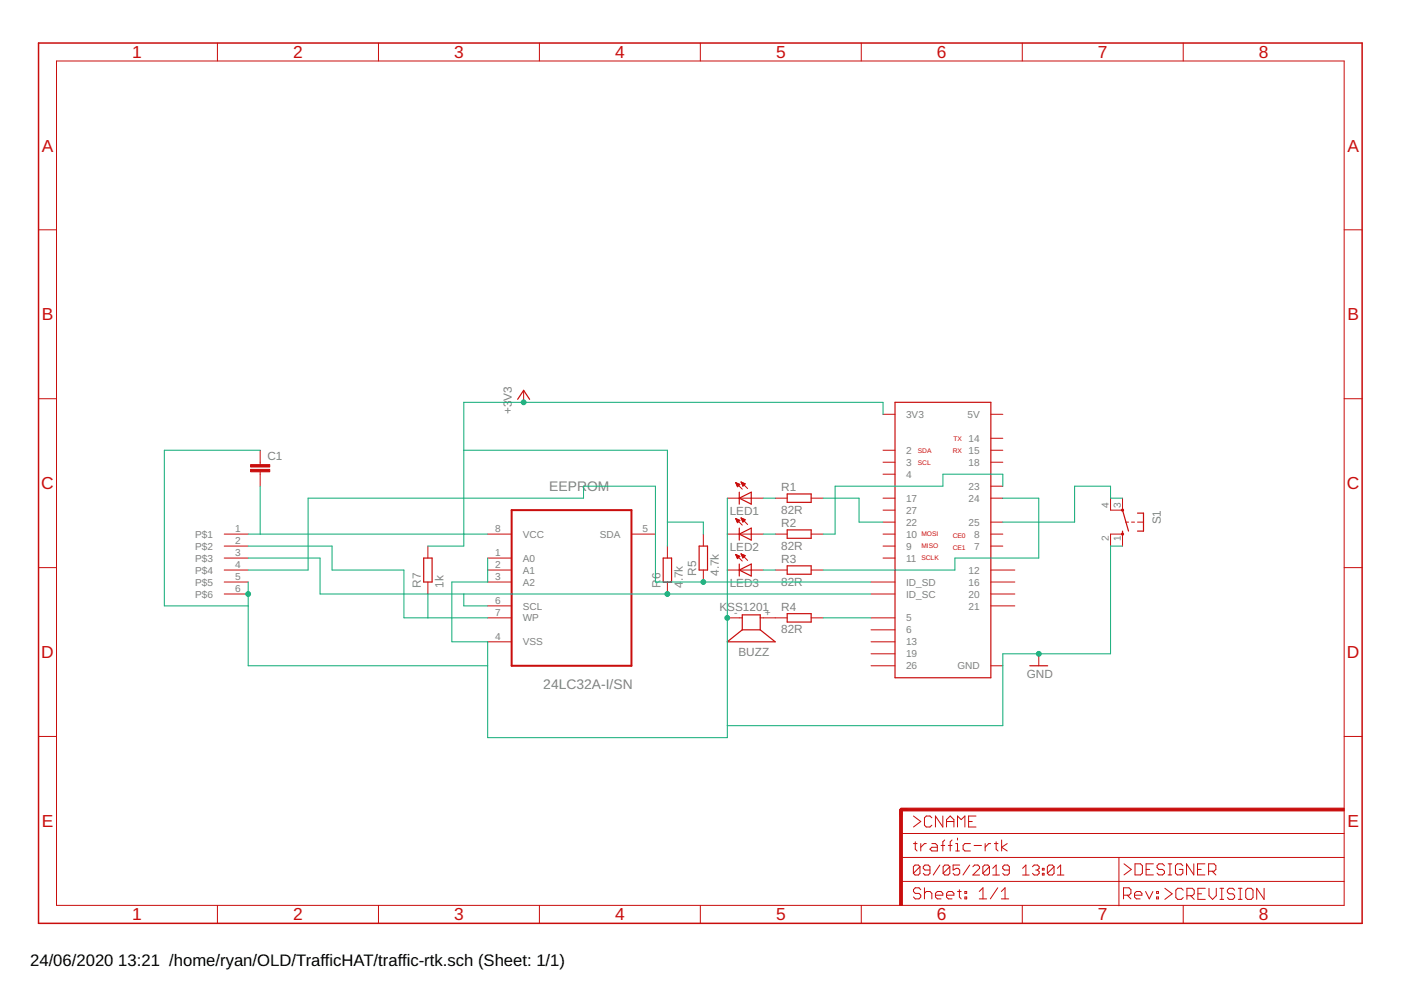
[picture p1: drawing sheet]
<svg xmlns="http://www.w3.org/2000/svg" width="297mm" height="210mm" viewBox="0 0 297 210" stroke-linecap="round" stroke-linejoin="round" font-family="sans-serif">
<g fill="none" stroke="#c90d0c" stroke-width=".21">
<path d="M12 12.9h273v179.1h-273zM46.1 9.1v3.8M80.2 9.1v3.8M114.4 9.1v3.8M148.5 9.1v3.8M182.6 9.1v3.8M216.7 9.1v3.8M250.9 9.1v3.8M8.2 48.7h3.8M285 48.7h3.8M8.2 84.5h3.8M55.2 95.5v3"/>
<path d="M111 82.8v2.5M187.2 87.8h2.6M187.2 95.5h2.6M187.2 98h2.6M210.1 87.8h2.5M210.1 95.5h2.5M210.1 98h2.5M210.1 92.9h2.5M285 84.5h3.8M47.5 113.2h5.1M47.5 115.8h5.1M47.5 118.3h5.1"/>
<path d="M55.2 100v3.1M90.7 115.8v2.5M103.4 113.2h5.1M103.4 118.3h5.1M133.9 113.2h5.1M141.5 115.8v2.5M149.1 113.2v2.6M154.2 105.6h7.6M154.2 113.2h7.6M156 102.3l1.4 1.4M156 102.3l.9 .4-.5 .5zM156 109.9l1.4 1.4"/>
<path d="M156 109.9l.9 .4-.5 .5zM156 117.6l1.4 1.4M156 117.6l.9 .3M156 117.6l.4 .8M156 110h.1M156 117.6h.1M156 102.4h.2M156 117.7h.4M156.1 102.5h.3M156.1 110.1h.3M156.1 110.2h.6M156.1 117.8h.5"/>
<path d="M156.1 102.6h.6M156.1 118h.7M156.2 102.8h.6M156.2 110.4h.6M156.2 102.9h.5M156.2 110.5h.5M156.2 118.1h.5M156.3 110.6h.3M156.3 118.2h.3M156.3 103h.3M156.3 110.7h.2M156.3 118.3h.2"/>
<path d="M156.3 103.1h.1M156.4 118.4h.1M156.9 117.9l-.5 .5M157.1 102.2l1.4 1.4M157.1 102.2l.9 .4-.5 .5zM157.1 109.8l1.4 1.4M157.1 109.8l.9 .4-.5 .5zM157.1 117.4l1.4 1.4M157.1 117.4l.9 .4M157.1 117.4l.4 .9 .5-.5M157.1 109.9h.2M157.1 117.5h.1"/>
<path d="M157.2 102.3h.1M157.2 117.6h.3M157.2 102.4h.4M157.2 110h.4M157.2 110.1h.6M157.2 117.7h.6M157.3 102.5h.6M157.3 117.8h.7M157.3 102.6h.6M157.3 110.2h.7M157.4 110.4h.4M157.4 118h.5"/>
<path d="M157.4 102.8h.4M157.4 118.1h.3M157.4 102.9h.3M157.4 110.5h.3M157.5 103h.1M157.5 110.6h.1M157.5 118.2h.1M164.4 105.6h2.5M164.4 113.2h2.5M172 105.6h2.5M172 113.2h2.5M187.2 100.5h2.6"/>
<path d="M187.2 105.6h2.6M187.2 108.2h2.6M187.2 110.7h2.6M187.2 113.2h2.6M187.2 115.8h2.6M187.2 118.3h2.6M210.1 105.6h2.5M210.1 110.7h2.5M210.1 103.1h2.5M210.1 113.2h2.5M210.1 115.8h2.5M235.5 105.6v2.6h2.5v-2.6"/>
<path d="M235.5 115.8v-2.6h2.5v2.6M238.6 110.7h.7M239.9 110.7h.6M241.2 110.7h1.2M8.2 120.4h3.8M47.5 123.4h5.1M47.5 125.9h5.1M47.5 120.9h5.1M90.7 123.4v2.5M103.4 123.4h5.1M103.4 131h5.1M103.4 136.1h5.1"/>
<path d="M103.4 128.5h5.1M103.4 120.9h5.1M141.5 123.4v2.5M149.1 120.9v2.5M154.2 131h3.2M154.2 120.9h7.6M161.2 131h5.7M164.4 120.9h2.5M172 131h2.5M172 120.9h2.5M184.7 123.4h5.1M184.7 125.9h5.1"/>
<path d="M184.7 131h5.1M184.7 133.5h5.1M184.7 136.1h5.1M184.7 138.6h5.1M210.1 123.4h5.1M210.1 125.9h5.1M210.1 128.5h5.1M210.1 120.9h5.1M220.2 138.6v2.6M285 120.4h3.8M8.2 156.1h3.8M184.7 141.2h5.1"/>
<path d="M210.1 141.2h2.5M285 156.1h3.8M191 176.7h94M193.7 173l1.5 1.2-1.5 1.1M193.7 178.9h.7M194.1 178.5v1.5l.3 .4M195.2 178.9v1.5M196.4 178.9h-.4l-.8 .7M197.6 173.4l-.4-.4h-.8l-.4 .4v1.6l.4 .3h.8l.4-.3M197.6 178.9h.7l.4 .4v1.1h-1.1l-.4-.4 .4-.4h1.1M199.5 179.3h.8M199.9 173v2.3l-1.6-2.3v2.3"/>
<path d="M200.3 178.1l-.4 .4v1.9M200.7 175.3v-1.5l.8-.8 .7 .8v1.5M200.7 174.2h1.5M201.1 179.3h.7M201.8 178.1l-.3 .4v1.9M202.6 178.9h.4v1.5M203 175.3v-2.3l.8 .8 .8-.8v2.3M203 177.7v.4M205.4 174.2h.7M205.7 178.9h-1.1l-.4 .4v.7l.4 .4h1.1M206.5 179.3h1.6M206.9 173h-1.5v2.3h1.5"/>
<path d="M208.9 178.9v1.5M210 178.9h-.4l-.7 .7M210.8 178.9h.8M211.2 178.5v1.5l.4 .4M212.4 178.1v2.3M213.6 178.9l-1.2 .7 1.2 .8M46.1 192v3.8M80.2 192v3.8M114.4 192v3.8M148.5 192v3.8M182.6 192v3.8M191 186.9h94"/>
<path d="M191 181.8h94M195.1 183.8l-.4-.4h-.7l-.3 .4v1.4M195.1 183.8v1.4l-.4 .3h-.7l-.3-.3M195.1 183.8l-1.4 1.4M195.2 188.6l-.4-.4h-.7l-.4 .4v.4l.4 .4h.7l.4 .4v.4l-.4 .4h-.7l-.4-.4M196 188.2v2.4M196 189.4l.4-.4h.8l.4 .4v1.2M197.2 184.5h-1.1l-.4-.4v-.3l.4-.4h.7l.4 .4v1.4l-.4 .3h-.7l-.4-.3M198.3 189.8h1.6v-.4l-.4-.4h-.8l-.4 .4v.8l.4 .4h.8M199.3 183.4l-1.4 2.1M200.7 189.8h1.5v-.4l-.4-.4h-.7l-.4 .4v.8l.4 .4h.7M201.4 183.8v1.4l-.4 .3h-.7l-.3-.3"/>
<path d="M201.4 183.8l-.4-.4h-.7l-.3 .4v1.4M201.4 183.8l-1.4 1.4M202.6 180.4h.8M203 189h.8M203.4 188.6v1.6l.4 .4M203.5 183.4h-1.4v1.1l.7-.4h.3l.4 .4v.7l-.4 .3h-.7l-.3-.3M204.6 189h.4v.4h-.4zM204.6 190.2h.4v.4h-.4zM205.6 183.4l-1.4 2.1M206.3 183.8l.3-.4h.7l.4 .4v.3l-1.4 1.4h1.4M207.6 190.6h1.6M207.6 189l.8-.8v2.4"/>
<path d="M209.8 183.8v1.4l-.4 .3h-.7l-.3-.3M209.8 183.8l-.4-.4h-.7l-.3 .4v1.4M209.8 183.8l-1.4 1.4M210.5 185.5h1.4M210.5 184.1l.7-.7v2.1M211.5 188.2l-1.5 2.4M212.3 190.6h1.6M212.3 189l.8-.8v2.4M214 184.5h-1.1l-.3-.4v-.3l.3-.4h.8l.3 .4v1.4l-.3 .3h-.8l-.3-.3M216.7 192v3.8M216.8 185.5h1.4M216.8 184.1l.7-.7v2.1"/>
<path d="M218.9 183.8l.4-.4h.7l.3 .4v.3l-.3 .4M219.6 184.5h.4M220 184.5l.3 .3v.4l-.3 .3h-.7l-.4-.3M221 185.2h.4v.3h-.4zM221 184.1h.4v.4h-.4zM223.5 183.8v1.4l-.4 .3h-.7l-.3-.3M223.5 183.8l-.4-.4h-.7l-.3 .4v1.4M223.5 183.8l-1.4 1.4M224.2 185.5h1.4M224.2 184.1l.7-.7v2.1M237.2 181.8v10.2M238.2 189.8h1.2l.4-.4v-.8l-.4-.4h-1.2v2.4"/>
<path d="M238.3 183.2l1.6 1.1-1.6 1.2M239 189.8l.8 .8M240.5 189.8h1.6v-.4l-.4-.4h-.8l-.4 .4v.8l.4 .4h.8M240.6 183.2h1.2l.4 .4v1.5l-.4 .4h-1.2zM242.9 189l.8 1.6 .7-1.6M243 184.3h.8M244.5 183.2h-1.5v2.3h1.5M245.2 189h.4v.4h-.4zM245.2 190.2h.4v.4h-.4zM246.9 183.6l-.4-.4h-.8l-.4 .4v.3l.4 .4h.8l.4 .4v.4l-.4 .4h-.8l-.4-.4M247 188.3l1.5 1.2-1.5 1.2M247.7 185.5h.7"/>
<path d="M247.7 183.2h.7M248.1 183.2v2.3M250.8 183.6l-.4-.4h-.8l-.4 .4v1.5l.4 .4h.8l.4-.4v-.8h-.8M250.9 188.7l-.4-.4h-.8l-.4 .4v1.6l.4 .4h.8l.4-.4M250.9 192v3.8M251.7 189.9h1.1l.4-.4v-.8l-.4-.4h-1.1v2.4M252.4 189.9l.8 .8M253.1 183.2v2.3l-1.5-2.3v2.3M253.9 184.3h.8M254 189.5h.8M255.5 183.2h-1.6v2.3h1.6M255.5 188.3h-1.5v2.4h1.5"/>
<path d="M256.2 184.7h1.2l.4-.4v-.7l-.4-.4h-1.2v2.3M256.3 188.3v1.6l.8 .8 .8-.8v-1.6M257 184.7l.8 .8M258.7 188.3h.7M258.7 190.7h.7M259 188.3v2.4M261.8 188.7l-.4-.4h-.8l-.4 .4v.4l.4 .4h.8l.4 .4v.4l-.4 .4h-.8l-.4-.4M262.6 188.3h.7M262.6 190.7h.7M263 188.3v2.4M264.5 188.3h.8l.4 .4v1.6l-.4 .4h-.8l-.4-.4v-1.6zM268 188.3v2.4l-1.6-2.4v2.4"/>
</g>
<g fill="none" stroke="#c90d0c" stroke-width=".25">
<path d="M109.7 84.7l1.3-1.9 1.3 1.9M189.8 85.3h20.3v58.4h-20.3zM89.8 118.3h1.8v5.1h-1.8zM140.6 118.3h1.8v5.1h-1.8zM148.2 115.8h1.8v5.1h-1.8zM156.7 105.6l2.6-1.2v2.5zM156.7 104.4v2.5M156.7 112v2.5M156.7 119.6v2.5M156.7 113.2l2.6-1.2v2.5zM166.9 104.7h5.1v1.8h-5.1zM166.9 112.4h5.1v1.7h-5.1z"/>
<path d="M166.9 120h5.1v1.8h-5.1zM238 112.6v.6M238 108.2l1.3 4.4M241.2 108.8h1.2v3.8h-1.2M156.7 120.9l2.6-1.3v2.5zM157.4 133.5v-3.1h3.8v3.1M157.4 133.5h3.8M157.4 133.5l-3.2 2.6h10.2l-3.2-2.6M166.9 130.1h5.1v1.8h-5.1zM218.3 141.2h3.8"/>
</g>
<g fill="none" stroke="#c90d0c" stroke-width=".42">
<path d="M108.5 108.2h25.4v33h-25.4z"/>
<circle cx="238" cy="108.2" r=".13"/>
<circle cx="238" cy="113.2" r=".13"/>
</g>
<g fill="#c90d0c" stroke="#c90d0c" stroke-width=".21">
<path d="M53.1 99.5h4.1v.5h-4.1z"/>
<path d="M53.1 98.5h4.1v.5h-4.1z"/>
<path d="M190.7 171.6h.6v20.4h-.6z"/>
<path d="M191 171.3h94v.6h-94z"/>
</g>
<path d="M192.3 171.6h-1.3v1.3" fill="none" stroke="#c90d0c" stroke-width=".61"/>
<path d="M8.2 9.1h280.6v186.7h-280.6z" fill="none" stroke="#c90d0c" stroke-width=".32"/>
<g fill="none" stroke="#0dab76" stroke-width=".21">
<path d="M55.2 95.5h-20.4v33h17.8M98.3 95.5h43.2v20.3M187.2 87.8v-2.5h-88.9v30.5h-7.6M52.6 113.2h50.8M52.6 115.8h17.8v5.1h15.2v10.1h17.8M52.6 118.3h15.3v7.6h116.8M55.2 103.1v10.1M141.5 110.7h7.6v2.5M154.2 105.6v50.8h-50.8v-20.3h-7.6v-12.7h7.6v-5.1M161.8 105.6h2.6M161.8 113.2h2.6M174.5 105.6h7.6v5.1h5.1"/>
<path d="M212.6 105.6h7.6v12.7h-17.7v2.6h-28M212.6 103.1v-2.6h-12.7v2.6h-22.8v10.1h-2.6M238 105.6h-2.5v-2.5h-7.7v7.6h-15.2M238 115.8h-2.5v22.8h-22.9v15.3h-58.4M52.6 120.9h12.7v-15.3h58.4v-2.5h15.3v20.3h45.7M52.6 123.4v17.8h50.8M90.7 125.9v5.1M98.3 125.9v2.6h5.1M161.8 120.9h2.6M174.5 131h10.2"/>
</g>
<g fill="#0dab76" stroke="#0dab76" stroke-width=".21">
<circle cx="220.2" cy="138.6" r=".51"/>
<circle cx="154.2" cy="131" r=".51"/>
<circle cx="52.6" cy="125.9" r=".51"/>
<circle cx="149.1" cy="123.4" r=".51"/>
<circle cx="111" cy="85.3" r=".51"/>
<circle cx="141.5" cy="125.9" r=".51"/>
</g>
<g font-size="3.7" fill="#c90d0c">
<text x="28" y="12.3">1</text>
<text x="62.2" y="12.3">2</text>
<text x="96.3" y="12.3">3</text>
<text x="130.4" y="12.3">4</text>
<text x="164.5" y="12.3">5</text>
<text x="198.7" y="12.3">6</text>
<text x="232.8" y="12.3">7</text>
<text x="266.9" y="12.3">8</text>
<text x="8.9" y="32.1">A</text>
<text x="285.7" y="32.1">A</text>
<text x="8.9" y="67.9">B</text>
<text x="285.7" y="67.9">B</text>
<text x="8.7" y="103.7">C</text>
<text x="285.6" y="103.7">C</text>
<text x="8.7" y="139.5">D</text>
<text x="285.6" y="139.5">D</text>
<text x="8.9" y="175.3">E</text>
<text x="285.7" y="175.3">E</text>
<text x="28" y="195.1">1</text>
<text x="62.2" y="195.1">2</text>
<text x="96.3" y="195.1">3</text>
<text x="130.4" y="195.1">4</text>
<text x="164.5" y="195.1">5</text>
<text x="198.7" y="195.1">6</text>
<text x="232.8" y="195.1">7</text>
<text x="266.9" y="195.1">8</text>
</g>
<g font-size="3.5">
<text x="6.4" y="204.7">24/06/2020</text>
<text x="25.1" y="204.7">13:21 /home/ryan/OLD/TrafficHAT/traffic-rtk.sch (Sheet: 1/1)</text>
</g>
<g font-size="2.9" fill="#808080">
<text x="116.5" y="104.1">EEPR</text>
<text x="124.5" y="104.1">OM</text>
<text x="115.2" y="146.1">24LC32A-I/SN</text>
</g>
<g font-size="2.5" fill="#808080">
<text x="108.5" y="87.8" transform="rotate(-90 108.5 87.8)">+3</text>
<text x="108.5" y="85" transform="rotate(-90 108.5 85)">V3</text>
<text x="56.7" y="97.6">C1</text>
<text x="165.6" y="104.1">R1</text>
<text x="154.7" y="109.2">LED1</text>
<text x="165.6" y="108.9">82R</text>
<text x="165.6" y="111.7">R2</text>
<text x="246.1" y="111.2" transform="rotate(-90 246.1 111.2)">S1</text>
<text x="154.7" y="116.8">LED2</text>
<text x="165.6" y="116.5">82R</text>
<text x="165.6" y="119.4">R3</text>
<text x="89.2" y="124.7" transform="rotate(-90 89.2 124.7)">R7</text>
<text x="94" y="124.7" transform="rotate(-90 94 124.7)">1k</text>
<text x="140" y="124.7" transform="rotate(-90 140 124.7)">R</text>
<text x="140" y="122.9" transform="rotate(-90 140 122.9)">6</text>
<text x="144.8" y="124.7" transform="rotate(-90 144.8 124.7)">4</text>
<text x="144.8" y="123.3" transform="rotate(-90 144.8 123.3)">.7k</text>
<text x="147.6" y="122.1" transform="rotate(-90 147.6 122.1)">R5</text>
<text x="152.4" y="122.1" transform="rotate(-90 152.4 122.1)">4.7k</text>
<text x="154.7" y="124.4">LED3</text>
<text x="165.6" y="124.2">82R</text>
<text x="152.5" y="129.6">KSS1201</text>
<text x="165.6" y="129.5">R4</text>
<text x="165.6" y="134.3">82R</text>
<text x="156.6" y="139.1">BUZZ</text>
<text x="217.7" y="143.7">GND</text>
</g>
<g font-size="2.1" fill="#808080">
<text x="192.1" y="88.6">3V3</text>
<text x="205.1" y="88.6">5V</text>
<text x="205.4" y="93.7">14</text>
<text x="192.1" y="96.2">2</text>
<text x="192.1" y="98.8">3</text>
<text x="192.1" y="101.3">4</text>
<text x="205.4" y="96.2">15</text>
<text x="205.4" y="98.8">18</text>
<text x="192.1" y="106.4">17</text>
<text x="205.4" y="103.8">23</text>
<text x="205.4" y="106.4">24</text>
<text x="235.1" y="107.8" transform="rotate(-90 235.1 107.8)">4</text>
<text x="237.7" y="107.8" transform="rotate(-90 237.7 107.8)">3</text>
<text x="41.4" y="114">P$1</text>
<text x="49.9" y="112.9">1</text>
<text x="105" y="112.9">8</text>
<text x="110.8" y="114">VCC</text>
<text x="127.1" y="114">SDA</text>
<text x="136.2" y="112.9">5</text>
<text x="192.1" y="108.9">27</text>
<text x="192.1" y="111.5">22</text>
<text x="192.1" y="114">10</text>
<text x="205.4" y="111.5">25</text>
<text x="206.5" y="114">8</text>
<text x="41.4" y="116.5">P$2</text>
<text x="41.4" y="119.1">P$3</text>
<text x="49.9" y="115.4">2</text>
<text x="49.9" y="118">3</text>
<text x="105" y="118">1</text>
<text x="110.8" y="119.1">A0</text>
<text x="192.1" y="116.5">9</text>
<text x="192.1" y="119.1">11</text>
<text x="206.5" y="116.5">7</text>
<text x="235.1" y="114.8" transform="rotate(-90 235.1 114.8)">2</text>
<text x="237.7" y="114.8" transform="rotate(-90 237.7 114.8)">1</text>
<text x="41.4" y="121.6">P$4</text>
<text x="41.4" y="124.2">P$5</text>
<text x="49.9" y="120.5">4</text>
<text x="49.9" y="123">5</text>
<text x="49.9" y="125.6">6</text>
<text x="105" y="120.5">2</text>
<text x="105" y="123">3</text>
<text x="110.8" y="121.6">A1</text>
<text x="110.8" y="124.2">A2</text>
<text x="192.1" y="124.2">ID_SD</text>
<text x="205.4" y="124.2">16</text>
<text x="205.4" y="121.6">12</text>
<text x="41.4" y="126.7">P$6</text>
<text x="105" y="128.1">6</text>
<text x="105" y="130.7">7</text>
<text x="110.8" y="129.2">SCL</text>
<text x="110.8" y="131.8">WP</text>
<text x="155.7" y="130.7">-</text>
<text x="162.2" y="130.7">+</text>
<text x="192.1" y="126.7">ID_SC</text>
<text x="192.1" y="131.8">5</text>
<text x="205.4" y="126.7">20</text>
<text x="205.4" y="129.2">21</text>
<text x="105" y="135.7">4</text>
<text x="110.8" y="136.9">VSS</text>
<text x="192.1" y="134.3">6</text>
<text x="192.1" y="136.9">13</text>
<text x="192.1" y="139.4">19</text>
<text x="192.1" y="141.9">26</text>
<text x="203" y="141.9">GND</text>
</g>
<g font-size="1.4" fill="#c90d0c">
<text x="194.6" y="96">SDA</text>
<text x="202" y="96">RX</text>
<text x="202.2" y="93.4">TX</text>
<text x="194.6" y="98.5">SCL</text>
<text x="195.3" y="113.7">MOSI</text>
<text x="202" y="114">CE0</text>
<text x="195.3" y="116.3">MISO</text>
<text x="195.3" y="118.8">SCLK</text>
<text x="202" y="116.5">CE1</text>
</g>
</svg>
